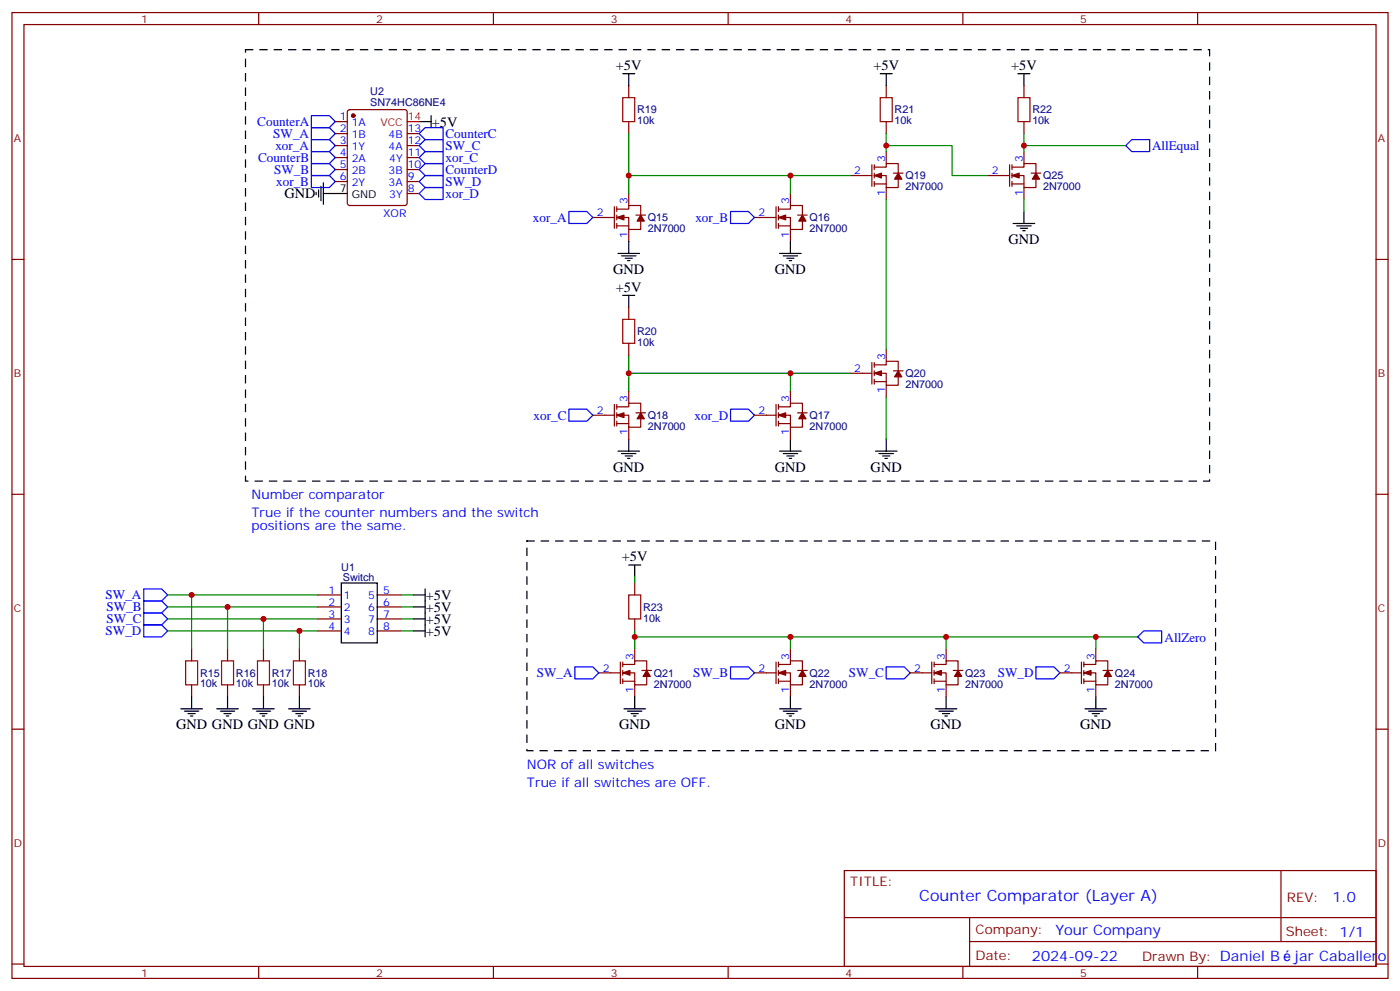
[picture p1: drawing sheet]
<svg xmlns="http://www.w3.org/2000/svg" width="412mm" height="292mm" viewBox="0 0 412 292" stroke-linecap="round" stroke-linejoin="round" font-family="sans-serif">
<g fill="none" stroke="#870000" stroke-width=".35">
<path d="M3.5 3.7h405.4v284.3h-405.4zM7.1 7.2h398.2v277.3h-398.2zM76.2 3.7v3.5M145.3 3.7v3.5M214.5 3.7v3.5M283.6 3.7v3.5M352.8 3.7v3.5M98.8 39.3h3.5M98.8 35.8h3.5M102.5 32.5l.5-.2h16.2l.7 .4v27.1l-.4 .6-16.5 .1-.6-.5-.1-27zM119.9 39.3h3.6M185.2 25.2v3.6"/>
<path d="M185.2 35.8v3.5M261.1 25.2v3.6M261.1 35.8v3.5M301.6 25.2v3.6M301.6 35.8v3.5M98.8 42.9h3.5M98.8 46.4h3.5M98.8 49.9h3.5M98.8 53.4h3.5M119.9 42.9h3.6M119.9 46.4h3.6M119.9 49.9h3.6"/>
<path d="M119.9 53.4h3.6M119.9 57h3.6M185.2 57v3.5M232.8 57v3.5M250.5 51.7h6.3M256.8 48.5v6.4M257.5 51.7h3.6v3.5h3.5v-2.5M257.5 49.2h3.6v-1h3.5v2.8M257.5 48.5v1.4M257.5 51v1.4M257.5 53.4v1.5M257.5 54.2h3.6"/>
<path d="M261.1 44.6v3.6M261.1 55.2v3.5M263.2 51h2.8M291 51.7h6.4M297.4 48.5v6.4M298.1 51.7h3.5v3.5h3.6v-2.5M298.1 49.2h3.5v-1h3.6v2.8M298.1 54.2h3.5M298.1 48.5v1.4M298.1 51v1.4M298.1 53.4v1.5M301.6 44.6v3.6"/>
<path d="M301.6 55.2v3.5M303.7 51h2.9M3.5 76.4h3.6M174.6 64h6.4M181 60.9v6.3M181.7 64h3.5v3.6h3.5v-2.5M181.7 61.6h3.5v-1.1h3.5v2.8M181.7 60.9v1.4M181.7 63.3v1.4M181.7 65.8v1.4M181.7 66.5h3.5M185.2 67.6v3.5"/>
<path d="M187.3 63.3h2.8M222.2 64h6.4M228.6 60.9v6.3M229.3 64h3.5v3.6h3.6v-2.5M229.3 61.6h3.5v-1.1h3.6v2.8M229.3 66.5h3.5M229.3 60.9v1.4M229.3 63.3v1.4M229.3 65.8v1.4M232.8 67.6v3.5M234.9 63.3h2.9M405.3 76.4h3.6"/>
<path d="M185.2 90.5v3.5M181 119.1v6.3M181.7 119.8h3.5v-1.1h3.5v2.8M181.7 119.1v1.4M185.2 101.1v3.5M185.2 115.2v3.5M228.6 119.1v6.3M229.3 119.8h3.5v-1.1h3.6v2.8M229.3 119.1v1.4M232.8 115.2v3.5M250.5 109.9h6.3M256.8 106.7v6.4"/>
<path d="M257.5 109.9h3.6v3.5h3.5v-2.5M257.5 107.4h3.6v-1h3.5v2.8M257.5 106.7v1.4M257.5 109.2v1.4M257.5 111.7v1.4M257.5 112.4h3.6M261.1 102.8v3.6M261.1 113.4v3.5M263.2 109.2h2.8M174.6 122.2h6.4M181.7 122.2h3.5v3.6h3.5v-2.5M181.7 121.5v1.4"/>
<path d="M181.7 124v1.4M181.7 124.7h3.5M185.2 125.8v3.5M187.3 121.5h2.8M222.2 122.2h6.4M229.3 122.2h3.5v3.6h3.6v-2.5M229.3 121.5v1.4M229.3 124v1.4M229.3 124.7h3.5M232.8 125.8v3.5M234.9 121.5h2.9M3.5 145.5h3.6"/>
<path d="M405.3 145.5h3.6M93.5 175.2h7M93.5 178.7h7M111.1 175.2h7.1M111.1 178.7h7.1M187 171.6v3.6M56.4 191v3.6M67 191v3.6M77.6 191v3.6M88.2 191v3.6M93.5 182.2h7M93.5 185.7h7"/>
<path d="M111.1 182.2h7.1M111.1 185.7h7.1M176.4 198.1h6.3M182.7 194.9v6.4M183.4 198.1h3.6v3.5h3.5v-2.5M183.4 195.6h3.6v-1h3.5v2.8M183.4 194.9v1.4M183.4 197.4v1.4M183.4 199.8v1.5M187 182.2v3.5M187 191v3.6M189.1 197.4h2.8"/>
<path d="M222.2 198.1h6.4M228.6 194.9v6.4M229.3 198.1h3.5v3.5h3.6v-2.5M229.3 195.6h3.5v-1h3.6v2.8M229.3 194.9v1.4M229.3 197.4v1.4M229.3 199.8v1.5M232.8 191v3.6M234.9 197.4h2.9M268.1 198.1h6.4M274.5 194.9v6.4M275.2 198.1h3.5v3.5h3.5v-2.5"/>
<path d="M275.2 195.6h3.5v-1h3.5v2.8M275.2 194.9v1.4M275.2 197.4v1.4M275.2 199.8v1.5M278.7 191v3.6M280.8 197.4h2.8M312.2 198.1h6.4M318.6 194.9v6.4M319.3 198.1h3.5v3.5h3.5v-2.5M319.3 195.6h3.5v-1h3.5v2.8M319.3 194.9v1.4M319.3 197.4v1.4"/>
<path d="M319.3 199.8v1.5M322.8 191v3.6M324.9 197.4h2.8M3.5 214.7h3.6M56.4 201.6v3.5M67 201.6v3.5M77.6 201.6v3.5M88.2 201.6v3.5M183.4 200.6h3.6M187 201.6v3.5M229.3 200.6h3.5M232.8 201.6v3.5"/>
<path d="M275.2 200.6h3.5M278.7 201.6v3.5M319.3 200.6h3.5M322.8 201.6v3.5M405.3 214.7h3.6M248.7 256.3h156.6v28.2h-156.6zM377.3 256.3v20.9M248.7 270.1h156.5M285.6 277.2h119.6M285.6 270.1v14.2M3.5 283.8h3.6M76.2 284.5v3.5"/>
<path d="M145.3 284.5v3.5M214.5 284.5v3.5M283.6 284.5v3.5M352.8 284.5v3.5M405.3 283.8h3.6"/>
</g>
<g fill="none" stroke="#000" stroke-width=".35">
<path d="M123.5 35.8h3.5M127 34v3.6M183.4 21.7h3.6M185.2 21.7v3.5M259.3 21.7h3.5M261.1 21.7v3.5M299.9 21.7h3.5M301.6 21.7v3.5M93.1 56.6v.7M93.8 55.9v2.1M94.5 54.9v4.2M95.2 57h7.1"/>
<path d="M95.2 53.8v6.3M182 74.6h6.4M183.1 75.3h4.2M184.1 76h2.2M184.9 76.7h.7M185.2 71.1v3.5M229.7 74.6h6.3M230.7 75.3h4.2M231.8 76h2.1M232.5 76.7h.7M232.8 71.1v3.5M298.4 65.8h6.4"/>
<path d="M299.5 66.5h4.2M300.6 67.2h2.1M301.3 67.9h.7M301.6 62.3v3.5M183.4 87h3.6M185.2 87v3.5M182 132.8h6.4M183.1 133.5h4.2M184.1 134.2h2.2M184.9 134.9h.7M185.2 129.3v3.5M229.7 132.8h6.3"/>
<path d="M230.7 133.5h4.2M231.8 134.2h2.1M232.5 134.9h.7M232.8 129.3v3.5M257.9 132.8h6.3M258.9 133.5h4.3M260 134.2h2.1M260.7 134.9h.7M261.1 129.3v3.5M100.5 171.6h10.6v17.7h-10.6zM121.7 175.2h3.5M121.7 178.7h3.5"/>
<path d="M125.2 173.4v14.1M185.2 166.3h3.5M187 166.3v3.6M121.7 182.2h3.5M121.7 185.7h3.5M53.3 208.7h6.3M54.3 209.4h4.3M55.4 210.1h2.1M56.1 210.8h.7M56.4 205.1v3.6M63.9 208.7h6.3M64.9 209.4h4.2"/>
<path d="M66 210.1h2.1M66.7 210.8h.7M67 205.1v3.6M74.4 208.7h6.4M75.5 209.4h4.2M76.6 210.1h2.1M77.3 210.8h.7M77.6 205.1v3.6M85 208.7h6.4M86.1 209.4h4.2M87.1 210.1h2.2M87.8 210.8h.7"/>
<path d="M88.2 205.1v3.6M183.8 208.7h6.3M184.9 209.4h4.2M185.9 210.1h2.1M186.6 210.8h.7M187 205.1v3.6M229.7 208.7h6.3M230.7 209.4h4.2M231.8 210.1h2.1M232.5 210.8h.7M232.8 205.1v3.6M275.5 208.7h6.4"/>
<path d="M276.6 209.4h4.2M277.6 210.1h2.2M278.3 210.8h.7M278.7 205.1v3.6M319.6 208.7h6.4M320.7 209.4h4.2M321.7 210.1h2.1M322.4 210.8h.7M322.8 205.1v3.6"/>
</g>
<path d="M183.4 28.8h3.6v7h-3.6zM259.3 28.8h3.5v7h-3.5zM299.9 28.8h3.5v7h-3.5zM183.4 94h3.6v7.1h-3.6zM185.2 175.2h3.5v7h-3.5zM54.7 194.6h3.5v7h-3.5zM65.3 194.6h3.5v7h-3.5zM75.8 194.6h3.6v7h-3.6zM86.4 194.6h3.6v7h-3.6z" fill="none" stroke="#a10000" stroke-width=".35"/>
<g fill="none" stroke="#00f" stroke-width=".35">
<path d="M91.7 34h5.3l1.8 1.8-1.8 1.8h-5.3zM91.7 37.6h5.3l1.8 1.7-1.8 1.8h-5.3zM123.5 39.3l1.7-1.7h5.3v3.5h-5.3zM91.7 44.6h5.3l1.8 1.8-1.8 1.8h-5.3zM91.7 48.2h5.3l1.8 1.7-1.8 1.8h-5.3zM91.7 41.1h5.3l1.8 1.8-1.8 1.7h-5.3zM91.7 51.7h5.3l1.8 1.7-1.8 1.8h-5.3zM123.5 49.9l1.7-1.7h5.3v3.5h-5.3zM123.5 42.9l1.7-1.8h5.3v3.5h-5.3zM123.5 53.4l1.7-1.7h5.3v3.5h-5.3zM123.5 46.4l1.7-1.8h5.3v3.6h-5.3zM123.5 57l1.7-1.8h5.3v3.5h-5.3z"/>
<path d="M333.4 41.1h5.3v3.5h-5.3l-1.8-1.7zM167.6 62.3h5.3l1.7 1.7-1.7 1.8h-5.3zM215.2 62.3h5.3l1.7 1.7-1.7 1.8h-5.3zM167.6 120.5h5.3l1.7 1.7-1.7 1.8h-5.3zM215.2 120.5h5.3l1.7 1.7-1.7 1.8h-5.3zM42.3 176.9h5.3l1.8 1.8-1.8 1.7h-5.3zM42.3 173.4h5.3l1.8 1.8-1.8 1.7h-5.3zM42.3 184h5.3l1.8 1.7-1.8 1.8h-5.3zM42.3 180.4h5.3l1.8 1.8-1.8 1.8h-5.3zM169.3 196.3h5.3l1.8 1.8-1.8 1.7h-5.3zM215.2 196.3h5.3l1.7 1.8-1.7 1.7h-5.3zM261.1 196.3h5.2l1.8 1.8-1.8 1.7h-5.2z"/>
<path d="M305.2 196.3h5.2l1.8 1.8-1.8 1.7h-5.2zM335.1 187.5l1.8-1.8h5.3v3.6h-5.3z"/>
</g>
<g fill="none" stroke="#008700" stroke-width=".35">
<path d="M185.2 39.3v17.7M261.1 39.3v5.3M301.6 39.3v5.3M185.2 51.7h47.6v5.3M232.8 51.7h17.7M261.1 42.9h19.4v8.8h10.5M261.1 58.7v44.1M301.6 58.7v3.6M301.6 42.9h30M185.2 109.9h47.6v5.3M185.2 104.6v10.6M232.8 109.9h17.7"/>
<path d="M261.1 116.9v12.4M49.4 175.2h44.1M49.4 178.7h44.1M56.4 175.2v15.8M67 178.7v12.3M118.2 175.2h3.5M118.2 178.7h3.5M187 169.9v1.7M49.4 182.2h44.1M49.4 185.7h44.1M77.6 182.2v8.8M88.2 185.7v5.3"/>
<path d="M118.2 182.2h3.5M118.2 185.7h3.5M187 185.7v5.3M187 187.5h148.1M232.8 187.5v3.5M278.7 187.5v3.5M322.8 187.5v3.5"/>
</g>
<path d="M119.9 35.8h3.6" fill="none" stroke="#f00" stroke-width=".35"/>
<g fill="#870000" stroke="#870000" stroke-width=".35">
<path d="M188.7 63.3l1.1 1.8h-2.1z"/>
<path d="M181.7 64l2.1-.7v1.4z"/>
<path d="M236.4 63.3l1 1.8h-2.1z"/>
<path d="M229.3 64l2.1-.7v1.4z"/>
<path d="M236.4 121.5l1 1.8h-2.1z"/>
<path d="M229.3 122.2l2.1-.7v1.4z"/>
<path d="M188.7 121.5l1.1 1.8h-2.1z"/>
<path d="M181.7 122.2l2.1-.7v1.4z"/>
<path d="M264.6 51l1 1.7h-2.1z"/>
<path d="M257.5 51.7l2.1-.7v1.4z"/>
<path d="M264.6 109.2l1 1.7h-2.1z"/>
<path d="M257.5 109.9l2.1-.7v1.4z"/>
<path d="M305.2 51l1 1.7h-2.1z"/>
<path d="M298.1 51.7l2.1-.7v1.4z"/>
<path d="M190.5 197.4l1.1 1.7h-2.2z"/>
<path d="M183.4 198.1l2.2-.7v1.4z"/>
<path d="M236.4 197.4l1 1.7h-2.1z"/>
<path d="M229.3 198.1l2.1-.7v1.4z"/>
<path d="M282.2 197.4l1.1 1.7h-2.1z"/>
<path d="M275.2 198.1l2.1-.7v1.4z"/>
<path d="M326.3 197.4l1.1 1.7h-2.1z"/>
<path d="M319.3 198.1l2.1-.7v1.4z"/>
<circle cx="104.1" cy="34" r=".53"/>
</g>
<path d="M72.3 14.6h284v127h-284zM155.2 159.3h202.9v61.7h-202.9z" fill="none" stroke="#000" stroke-width=".35" stroke-dasharray="2.1 2.1"/>
<g fill="#c00">
<circle cx="56.4" cy="175.2" r=".88"/>
<circle cx="67" cy="178.7" r=".88"/>
<circle cx="77.6" cy="182.2" r=".88"/>
<circle cx="88.2" cy="185.7" r=".88"/>
<circle cx="185.2" cy="51.7" r=".88"/>
<circle cx="185.2" cy="109.9" r=".88"/>
<circle cx="232.8" cy="109.9" r=".88"/>
<circle cx="232.8" cy="51.7" r=".88"/>
<circle cx="261.1" cy="42.9" r=".88"/>
<circle cx="187" cy="187.5" r=".88"/>
<circle cx="301.6" cy="42.9" r=".88"/>
<circle cx="232.8" cy="187.5" r=".88"/>
<circle cx="278.7" cy="187.5" r=".88"/>
<circle cx="322.8" cy="187.5" r=".88"/>
</g>
<text font-size="4.6" fill="#00f" x="270.8" y="265.3">Counter Comparator (Layer A)</text>
<g font-size="4.2">
<text x="181.4" y="20.6">+5V</text>
<text x="257.3" y="20.6">+5V</text>
<text x="297.8" y="20.6">+5V</text>
<text x="127.2" y="37.2">+5V</text>
<text x="83.8" y="58.4">GND</text>
<text x="297" y="71.9">GND</text>
<text x="180.6" y="80.7">GND</text>
<text x="228.2" y="80.7">GND</text>
<text x="181.4" y="85.9">+5V</text>
<text x="180.6" y="138.9">GND</text>
<text x="228.2" y="138.9">GND</text>
<text x="256.5" y="138.9">GND</text>
<text x="183.2" y="165.2">+5V</text>
<text x="125.4" y="176.6">+5V</text>
<text x="125.4" y="180.1">+5V</text>
<text x="125.4" y="183.6">+5V</text>
<text x="125.4" y="187.1">+5V</text>
<text x="51.9" y="214.7">GND GND GND GND</text>
<text x="182.4" y="214.7">GND</text>
<text x="228.2" y="214.7">GND</text>
<text x="274.1" y="214.7">GND</text>
<text x="318.2" y="214.7">GND</text>
</g>
<g font-size="4.2" fill="#00f">
<text x="392.5" y="265.6">1.0</text>
<text x="310.9" y="275.1">Your Company</text>
<text x="304" y="282.9">2024-09-22</text>
<text x="381.3" y="282.8">jar Caballero</text>
</g>
<g font-size="3.9" fill="#00f">
<text x="75.8" y="37.2">CounterA</text>
<text x="80.5" y="40.6">SW_A</text>
<text x="131.2" y="40.6">CounterC</text>
<text x="76" y="47.6">CounterB</text>
<text x="81.1" y="44.1">xor_A</text>
<text x="131.2" y="44.1">SW_C</text>
<text x="131.2" y="47.6">xor_C</text>
<text x="339.4" y="44.2">AllEqual</text>
<text x="80.7" y="51.2">SW_B</text>
<text x="131.2" y="51.2">CounterD</text>
<text x="81.4" y="54.7">xor_B</text>
<text x="131.2" y="54.7">SW_D</text>
<text x="131.2" y="58.2">xor_D</text>
<text x="157" y="65.3">xor_A</text>
<text x="204.8" y="65.3">xor_B</text>
<text x="157.2" y="123.5">xor_C</text>
<text x="204.6" y="123.5">xor_D</text>
<text x="74.1" y="146.9">Number comparator</text>
<text x="74.1" y="152.2">True if the counter numbers and the switch</text>
<text x="74.1" y="156.1">positions are the same.</text>
<text x="31.1" y="176.4">SW_A</text>
<text x="31.3" y="179.9">SW_B</text>
<text x="31.3" y="183.5">SW_C</text>
<text x="31.1" y="187">SW_D</text>
<text x="343" y="188.9">AllZero</text>
<text x="158.1" y="199.3">SW_A</text>
<text x="204.2" y="199.3">SW_B</text>
<text x="250.1" y="199.3">SW_C</text>
<text x="293.9" y="199.3">SW_D</text>
<text x="155.2" y="226.3">NOR of all switches</text>
<text x="155.2" y="231.6">True if all switches are OFF.</text>
</g>
<g font-size="3.9" fill="#800">
<text x="250.5" y="260.9">TITLE:</text>
<text x="379.1" y="265.6">REV:</text>
<text x="287.4" y="275.1">Company:</text>
<text x="378.7" y="275.7">Sheet: 1/1</text>
<text x="287.4" y="282.8">Date:</text>
<text x="336.4" y="282.8">Drawn By: Daniel B</text>
</g>
<g font-size="3.2" fill="#800">
<text x="41.6" y="6.7">1</text>
<text x="110.8" y="6.7">2</text>
<text x="179.9" y="6.7">3</text>
<text x="249.1" y="6.7">4</text>
<text x="318.2" y="6.7">5</text>
<text x="4.1" y="41.8">A</text>
<text x="405.9" y="41.8">A</text>
<text x="4.1" y="110.9">B</text>
<text x="405.9" y="110.9">B</text>
<text x="4.1" y="180.1">C</text>
<text x="405.9" y="180.1">C</text>
<text x="4.1" y="249.2">D</text>
<text x="405.9" y="249.2">D</text>
<text x="41.6" y="287.5">1</text>
<text x="110.8" y="287.5">2</text>
<text x="179.9" y="287.5">3</text>
<text x="249.1" y="287.5">4</text>
<text x="318.2" y="287.5">5</text>
</g>
<g font-size="3.2" fill="#000080">
<text x="109.1" y="27.9">U2</text>
<text x="109.1" y="31.1">SN74HC86NE4</text>
<text x="187.7" y="33.4">R19</text>
<text x="263.5" y="33.4">R21</text>
<text x="304.1" y="33.4">R22</text>
<text x="187.7" y="36.6">10k</text>
<text x="263.5" y="36.6">10k</text>
<text x="304.1" y="36.6">10k</text>
<text x="266.7" y="52.8">Q19</text>
<text x="307.3" y="52.8">Q25</text>
<text x="266.7" y="56">2N7000</text>
<text x="307.3" y="56">2N7000</text>
<text x="190.9" y="65.2">Q15</text>
<text x="238.5" y="65.2">Q16</text>
<text x="190.9" y="68.4">2N7000</text>
<text x="238.5" y="68.4">2N7000</text>
<text x="187.7" y="101.9">10k</text>
<text x="187.7" y="98.7">R20</text>
<text x="266.7" y="111">Q20</text>
<text x="266.7" y="114.2">2N7000</text>
<text x="190.9" y="123.4">Q18</text>
<text x="238.5" y="123.4">Q17</text>
<text x="190.9" y="126.6">2N7000</text>
<text x="238.5" y="126.6">2N7000</text>
<text x="100.5" y="168.1">U1</text>
<text x="101" y="171">Switch</text>
<text x="189.4" y="179.8">R23</text>
<text x="189.4" y="183">10k</text>
<text x="58.9" y="202.4">10k</text>
<text x="58.9" y="199.3">R15</text>
<text x="69.5" y="202.4">10k</text>
<text x="69.5" y="199.3">R16</text>
<text x="80.1" y="202.4">10k</text>
<text x="80.1" y="199.3">R17</text>
<text x="90.7" y="202.4">10k</text>
<text x="90.7" y="199.3">R18</text>
<text x="192.6" y="202.4">2N7000</text>
<text x="192.6" y="199.2">Q21</text>
<text x="238.5" y="202.4">2N7000</text>
<text x="238.5" y="199.2">Q22</text>
<text x="284.3" y="202.4">2N7000</text>
<text x="284.3" y="199.2">Q23</text>
<text x="328.4" y="202.4">2N7000</text>
<text x="328.4" y="199.2">Q24</text>
</g>
<g font-size="3.2" fill="#00f">
<text x="100.1" y="35.5">1</text>
<text x="100.1" y="39">2</text>
<text x="103.6" y="40.7">1B</text>
<text x="103.6" y="37.2">1A</text>
<text x="114.4" y="40.7">4B</text>
<text x="120.1" y="39">13</text>
<text x="100.1" y="46">4</text>
<text x="100.1" y="42.5">3</text>
<text x="103.6" y="47.8">2A</text>
<text x="103.6" y="44.3">1Y</text>
<text x="114.5" y="44.3">4A</text>
<text x="114.7" y="47.8">4Y</text>
<text x="120.1" y="42.5">12</text>
<text x="120.1" y="46">11</text>
<text x="260.7" y="47.8" transform="rotate(-90 260.7 47.8)">3</text>
<text x="301.3" y="47.8" transform="rotate(-90 301.3 47.8)">3</text>
<text x="100.1" y="53.1">6</text>
<text x="100.1" y="49.6">5</text>
<text x="103.6" y="51.3">2B</text>
<text x="114.4" y="51.3">3B</text>
<text x="120.1" y="49.6">10</text>
<text x="120.1" y="53.1">9</text>
<text x="251.6" y="51.3">2</text>
<text x="292.2" y="51.3">2</text>
<text x="103.6" y="54.9">2Y</text>
<text x="114.5" y="54.9">3A</text>
<text x="114.7" y="58.4">3Y</text>
<text x="120.1" y="56.6">8</text>
<text x="260.7" y="57.6" transform="rotate(-90 260.7 57.6)">1</text>
<text x="301.3" y="57.6" transform="rotate(-90 301.3 57.6)">1</text>
<text x="112.9" y="64">XOR</text>
<text x="175.8" y="63.7">2</text>
<text x="184.9" y="60.1" transform="rotate(-90 184.9 60.1)">3</text>
<text x="223.4" y="63.7">2</text>
<text x="232.5" y="60.1" transform="rotate(-90 232.5 60.1)">3</text>
<text x="184.9" y="69.9" transform="rotate(-90 184.9 69.9)">1</text>
<text x="232.5" y="69.9" transform="rotate(-90 232.5 69.9)">1</text>
<text x="260.7" y="106" transform="rotate(-90 260.7 106)">3</text>
<text x="251.6" y="109.5">2</text>
<text x="184.9" y="118.4" transform="rotate(-90 184.9 118.4)">3</text>
<text x="232.5" y="118.4" transform="rotate(-90 232.5 118.4)">3</text>
<text x="260.7" y="115.8" transform="rotate(-90 260.7 115.8)">1</text>
<text x="175.8" y="121.9">2</text>
<text x="223.4" y="121.9">2</text>
<text x="184.9" y="128.1" transform="rotate(-90 184.9 128.1)">1</text>
<text x="232.5" y="128.1" transform="rotate(-90 232.5 128.1)">1</text>
<text x="96.8" y="174.8">1</text>
<text x="96.8" y="178.3">2</text>
<text x="101.2" y="176.2">1</text>
<text x="101.2" y="179.7">2</text>
<text x="108.4" y="176.2">5</text>
<text x="108.4" y="179.7">6</text>
<text x="112.9" y="174.8">5</text>
<text x="112.9" y="178.3">6</text>
<text x="96.8" y="181.9">3</text>
<text x="96.8" y="185.4">4</text>
<text x="101.2" y="183.3">3</text>
<text x="108.4" y="183.3">7</text>
<text x="112.9" y="181.9">7</text>
<text x="112.9" y="185.4">8</text>
<text x="101.2" y="186.8">4</text>
<text x="108.4" y="186.8">8</text>
<text x="177.5" y="197.7">2</text>
<text x="186.6" y="194.2" transform="rotate(-90 186.6 194.2)">3</text>
<text x="223.4" y="197.7">2</text>
<text x="232.5" y="194.2" transform="rotate(-90 232.5 194.2)">3</text>
<text x="269.3" y="197.7">2</text>
<text x="278.3" y="194.2" transform="rotate(-90 278.3 194.2)">3</text>
<text x="313.4" y="197.7">2</text>
<text x="322.4" y="194.2" transform="rotate(-90 322.4 194.2)">3</text>
<text x="186.6" y="204" transform="rotate(-90 186.6 204)">1</text>
<text x="232.5" y="204" transform="rotate(-90 232.5 204)">1</text>
<text x="278.3" y="204" transform="rotate(-90 278.3 204)">1</text>
<text x="322.4" y="204" transform="rotate(-90 322.4 204)">1</text>
</g>
<g font-size="3.2" fill="#f00">
<text x="120.1" y="35.5">14</text>
<text x="112" y="37.2">VCC</text>
</g>
<g font-size="3.2">
<text x="100.1" y="56.6">7</text>
<text x="103.6" y="58.4">GND</text>
</g>
</svg>
